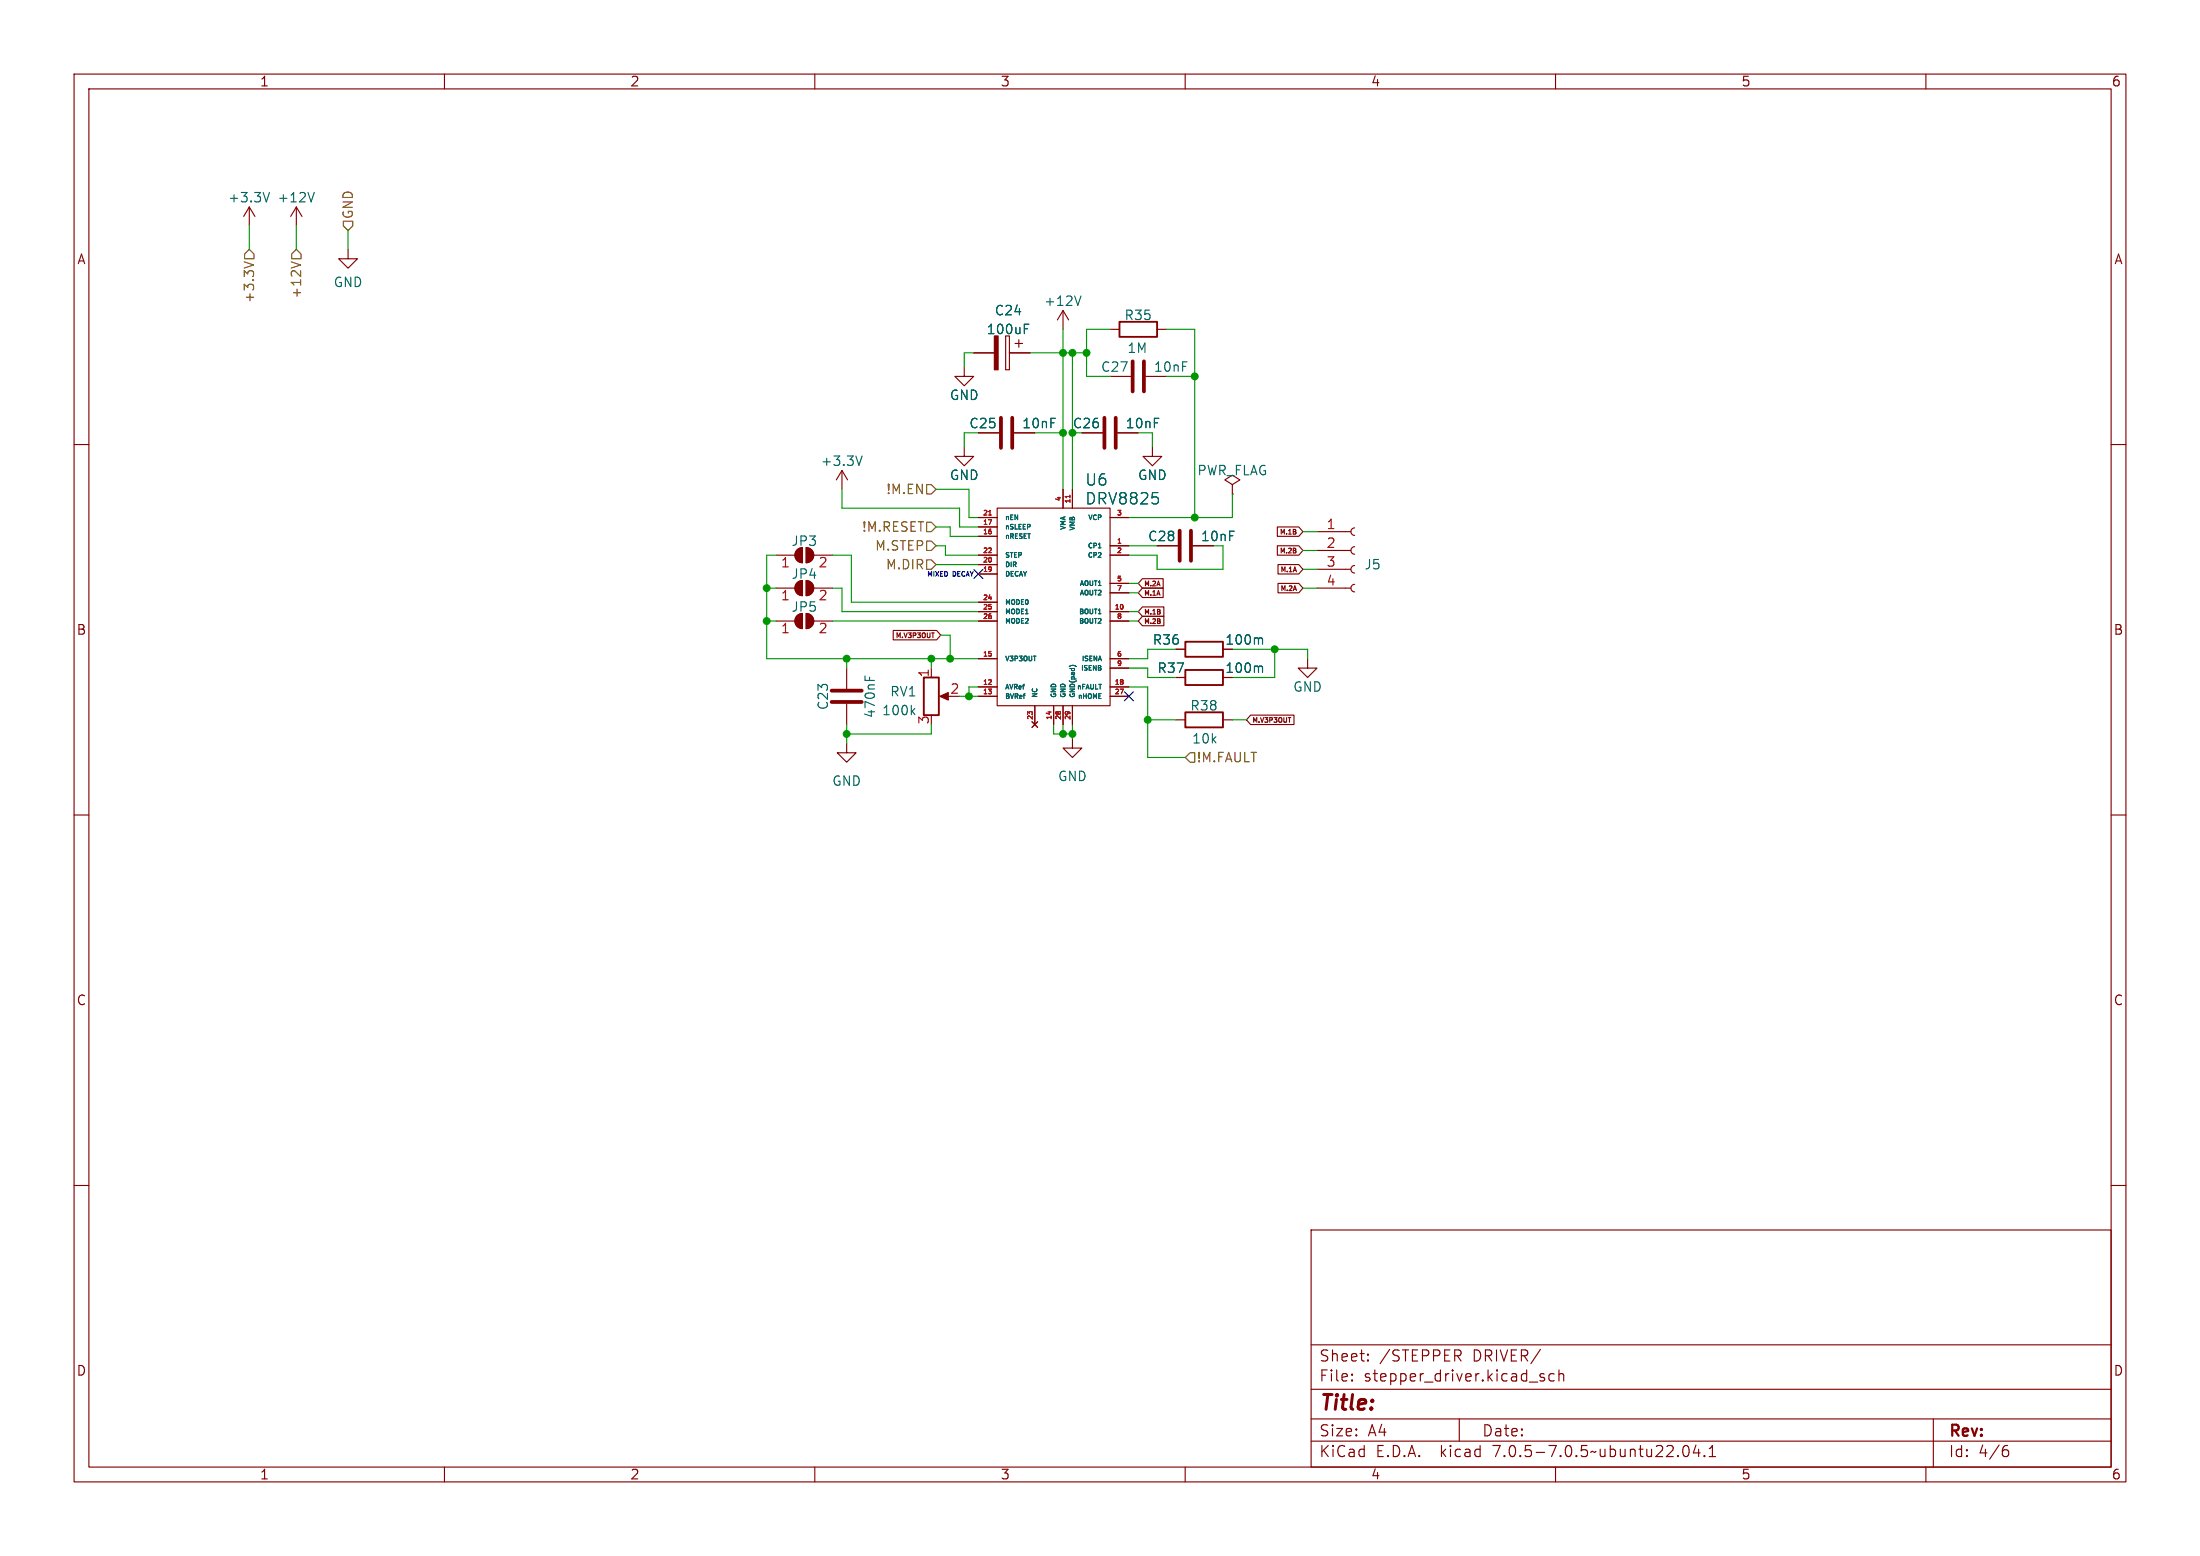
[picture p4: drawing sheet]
<svg xmlns="http://www.w3.org/2000/svg" width="297mm" height="210mm" viewBox="0 0 297 210" stroke-linecap="round" stroke-linejoin="round" font-family="sans-serif">
<g fill="none" stroke="#840000" stroke-width=".15">
<path d="M10 10h277v190h-277zM12 12h273v186h-273zM60 10v2M110 10v2M160 10v2M210 10v2M260 10v2M33.7 27.9l-.8 1.3M33.7 27.9v2.6M33.7 27.9l.7 1.3M40 27.9l-.8 1.3M40 27.9v2.6"/>
<path d="M40 27.9l.8 1.3M47 33.7v1.2h1.3l-1.3 1.3-1.3-1.3h1.3M10 60h2M130.2 49.5v1.3h1.2l-1.2 1.3-1.3-1.3h1.3M131.4 47.6h2.8M132.1 58.4h2.8M135.8 45.3h.5v4.6h-.5zM136.3 47.6h2.8M136.9 58.4h2.8M137 46.4h1M137.5 45.8v1.1M143.5 41.9l-.8 1.3"/>
<path d="M143.5 41.9v2.6M143.5 41.9l.8 1.3M146 58.4h2.8M149.9 50.8h2.8M149.9 44.5h1.2M150.9 58.4h2.8M154.7 50.8h2.8M156.2 44.5h1.3M285 60h2M104.8 79.4h2.5M104.8 74.9h2.5M107.6 78.6l.3-.2h.4v2a1.02 1.02 0 0 1-.9-.7 1.02 1.02 0 0 1 .2-1.1z"/>
<path d="M107.6 74.2l.3-.2 .4-.1v2a1.02 1.02 0 0 1-.9-.6 1.02 1.02 0 0 1 .2-1.1zM108.8 78.4a1.02 1.02 0 0 1 1.1 1 1.02 1.02 0 0 1-1.1 1zM108.8 73.9a1.02 1.02 0 0 1 1.1 1 1.02 1.02 0 0 1-1.1 1zM109.9 79.4h2.5M109.9 74.9h2.5M113.7 63.5l-.8 1.3M113.7 63.5v2.5M113.7 63.5l.7 1.3M130.2 60.3v1.3h1.2l-1.2 1.3-1.3-1.3h1.3M132.1 74.9h2.5M132.1 72.4h2.5M132.1 71.1h2.5"/>
<path d="M132.1 77.5h2.5M132.1 76.2h2.5M132.1 69.9h2.5M134.6 68.6h15.3v26.7h-15.3zM143.5 66v2.6M144.8 66v2.6M149.9 73.7h2.5M149.9 74.9h2.5M149.9 69.9h2.5M149.9 78.7h2.5M154.2 78.1h2.8v1.3h-2.8l-.5-.7zM154.2 79.4h2.8v1.2h-2.8l-.5-.6z"/>
<path d="M155.6 60.3v1.3h1.2l-1.2 1.3-1.3-1.3h1.3M156.2 73.7h2.8M161 73.7h2.8M166.4 65.4l1-.6-1-.7-1 .7 1 .6v1.3M166.4 66.7h.1M172.4 71.1h2.9l.6 .7-.6 .6h-2.9zM172.4 73.7h2.9l.6 .6-.6 .6h-2.9zM172.5 78.7h2.8l.6 .7-.6 .6h-2.8zM172.5 76.2h2.8l.6 .6-.6 .7h-2.8zM177.8 79.4h4.6M177.8 76.8h4.6M177.8 74.3h4.6"/>
<path d="M177.8 71.8h4.6M182.9 78.9a.51 .51 0 0 0-.5 .5 .51 .51 0 0 0 .5 .5M182.9 76.3a.51 .51 0 0 0-.5 .5 .51 .51 0 0 0 .5 .5M182.9 73.8a.51 .51 0 0 0-.5 .5 .51 .51 0 0 0 .5 .5M182.9 71.2a.51 .51 0 0 0-.5 .6 .51 .51 0 0 0 .5 .5M104.8 83.8h2.5M107.6 83.1l.3-.2 .4-.1v2a1.02 1.02 0 0 1-.9-.6 1.02 1.02 0 0 1 .2-1.1zM108.8 82.8a1.02 1.02 0 0 1 1.1 1 1.02 1.02 0 0 1-1.1 1zM109.9 83.8h2.5M114.3 90.2v2.8M114.3 95v2.8M120.6 85.1h5.8l.6 .6-.6 .7h-5.8z"/>
<path d="M125.7 90.2v1.2M125.8 85.4h.3M127.3 94h1M132.1 94h2.5M132.1 83.8h2.5M132.1 82.6h2.5M132.1 92.7h2.5M132.1 88.9h2.5M132.1 81.3h2.5M139.3 97.4l.8 .8M139.7 95.3v2.5M140.1 97.4l-.8 .8"/>
<path d="M142.2 95.3v2.5M143.5 95.3v2.5M144.8 99.7v1.3h1.2l-1.2 1.2-1.3-1.2h1.3M144.8 95.3v2.5M149.9 94h2.5M149.9 83.8h2.5M149.9 82.6h2.5M149.9 92.7h2.5M149.9 88.9h2.5M149.9 80h2.5M149.9 90.2h2.5M154.2 83.2h2.9v1.3h-2.9l-.5-.7z"/>
<path d="M154.2 81.9h2.9v1.3h-2.9l-.5-.6zM158.7 91.4h1.3M158.7 87.6h1.3M158.7 97.2h1.3M165.1 97.2h1.3M168.8 96.5h5.9v1.3h-5.9l-.5-.6zM176.5 88.9v1.3h1.3l-1.3 1.2-1.2-1.2h1.2M10 110h2M114.3 100.3v1.3h1.3l-1.3 1.3-1.3-1.3h1.3M285 110h2M10 160h2M285 160h2"/>
<path d="M177 166h108v32h-108zM60 198v2M110 198v2M160 198v2M177 194.5h108M177 191.5h108M177 187.5h108M177 181.5h108M182.5 186.3h.1l-.1 .1M182.5 186.3v.1M182.5 185.5v.1M182.5 185.5h.1l-.1 .1"/>
<path d="M184.7 183.6v.1M184.7 183.6h-.1l.1 .1M184.7 182.8v.1M184.7 182.8h-.1l.1 .1M196.7 183l.5 .7M197 191.5v3M197.1 182.3a.41 .41 0 0 1 0 .6M208.5 185.5l-.4-.1-.2 .2 .1 .2 .5 .2v.1v.2l-.2 .1-.4-.1M209.8 185.5l-.4-.1-.3 .3v.4l.1 .2 .2 .1 .4-.1M210 198v2M210.5 185.5a.37 .37 0 0 1 .6 .1v.8M210.5 184.9v1.5"/>
<path d="M226.5 196.5h.1l-.1 .1M226.5 196.5v.1M227.3 195.2a.36 .36 0 0 1 .4-.1 .36 .36 0 0 1 .3 .3 .77 .77 0 0 1-.5 1.2 .91 .91 0 0 1-.2-1.4zM229 195l-.4 1.1h.9M229.3 195.6v1M230.1 196.5h.1l-.1 .1M230.1 196.5h-.1l.1 .1M230.1 196.5v.1M230.7 196.6h.9M230.7 195.5l.5-.4v1.5M260 198v2M261 191.5v6.5"/>
<path d="M270.5 195.7h.4l.3 .3v.3l-.2 .2-.1 .1-.4-.1M271 195.1h-.3l-.2 .1"/>
</g>
<path d="M135.1 56.4v4.1M136.7 56.4v4.1M149.1 56.4v4.1M150.6 56.4v4.1M152.9 48.8v4M154.4 48.8v4M159.3 71.6v4.1M160.8 71.6v4.1M112.3 93.2h4M112.3 94.7h4" fill="none" stroke="#840000" stroke-width=".51"/>
<g fill="#840000" stroke="#840000" stroke-width=".15">
<path d="M126.9 94l1.1-.5v1z"/>
<path d="M107.6 78.6l.3-.2h.4v2a1.02 1.02 0 0 1-.9-.7 1.02 1.02 0 0 1 .2-1.1z"/>
<path d="M108.8 78.4a1.02 1.02 0 0 1 1.1 1 1.02 1.02 0 0 1-1.1 1z"/>
<path d="M107.6 74.2l.3-.2 .4-.1v2a1.02 1.02 0 0 1-.9-.6 1.02 1.02 0 0 1 .2-1.1z"/>
<path d="M108.8 73.9a1.02 1.02 0 0 1 1.1 1 1.02 1.02 0 0 1-1.1 1z"/>
<path d="M134.2 45.3h.5v4.6h-.5z"/>
<path d="M107.6 83.1l.3-.2 .4-.1v2a1.02 1.02 0 0 1-.9-.6 1.02 1.02 0 0 1 .2-1.1z"/>
<path d="M108.8 82.8a1.02 1.02 0 0 1 1.1 1 1.02 1.02 0 0 1-1.1 1z"/>
</g>
<path d="M151.1 43.4h5.1v2.1h-5.1zM124.7 91.4h2v5.1h-2zM160 90.4h5.1v2.1h-5.1zM160 86.6h5.1v2h-5.1zM160 96.1h5.1v2.1h-5.1z" fill="none" stroke="#840000" stroke-width=".25"/>
<path d="M36.4 26l-.4 1.2M42.4 26l-.4 1.2M145.9 39.9l-.4 1.3M138.3 43.8h.6M116.4 61.5l-.4 1.3M156.3 67.2l.1 .2-.1 .5M116.8 91.2v.6M123.1 96l.4 .5M123.5 95.6l-.5 .5M170.3 89.9l.1 .2v.6M170.3 86.1l.1 .2v.6" fill="none" stroke="#006464" stroke-width=".15"/>
<path d="M148.3 73.9h.3M144.3 90a.73 .73 0 0 1 1 0" fill="none" stroke="#006464" stroke-width=".14"/>
<path d="M133.5 69.5h.3M144.4 66.8v.4" fill="none" stroke="#a90000" stroke-width=".14"/>
<path d="M33 35.3l1.2 .5M33.7 33.7l.6 .6v.6h-1.3v-.6zM39.3 35.3l1.3 .5M40 33.7l.6 .6v.6h-1.2v-.6zM46.4 29.8h1.2v.7l-.6 .6-.6-.6zM125.1 65.4h.6l.7 .6-.7 .7h-.6zM125.1 70.5h.6l.7 .6-.7 .7h-.6zM125.1 73h.6l.7 .7-.7 .6h-.6zM125.1 75.6h.6l.7 .6-.7 .6h-.6zM160.7 101.6h.6v1.3h-.6l-.7-.7z" fill="none" stroke="#725600" stroke-width=".15"/>
<g fill="none" stroke="#009600" stroke-width=".15">
<path d="M33.7 30.5v3.2M40 30.5v3.2M47 31.1v2.6M131.4 47.6h-1.2v1.9M132.1 58.4h-1.9v1.9M139.1 47.6h7.6M139.7 58.4h3.8M143.5 44.5v21.5M144.8 47.6v18.4M149.9 44.5h-3.2v6.3h3.2M155.6 58.4v1.9M157.5 44.5h3.8v25.4"/>
<path d="M157.5 50.8h3.8M103.5 79.4h1.3M104.8 74.9h-1.3v14h28.6M112.4 79.4h1.3v3.2h18.4M112.4 74.9h2.5v6.4h17.2M113.7 66v2.6h15.8v2.5h2.6M126.4 66h4.4v3.9h1.3M126.4 73.7h1.2v1.2h4.5M126.4 71.1h1.9v1.3h3.8M126.4 76.2h5.7M152.4 73.7h3.8M152.4 78.7h1.3"/>
<path d="M165.1 73.7v3.1h-8.9v-1.9h-3.8M166.4 66.7v3.2h-14M175.9 79.4h1.9M175.9 76.8h1.9M175.9 71.8h1.9M175.9 74.3h1.9M103.5 83.8h1.3M112.4 83.8h19.7M114.3 88.9v1.3M114.3 97.8v2.5M125.7 88.9v1.3M125.7 97.8v1.3h-11.4"/>
<path d="M127 85.7h1.3v3.2M129.5 94h2.6M132.1 92.7h-1.3v1.3M142.2 97.8v1.3h2.6M143.5 97.8v1.3M144.8 97.8v1.9M152.4 82.6h1.3M152.4 80h1.3M152.4 90.2h2.5v1.2h3.8M152.4 92.7h2.5v9.5h5.1M152.4 83.8h1.3M154.9 97.2h3.8"/>
<path d="M158.7 87.6h-3.8v1.3h-2.5M166.4 97.2h1.9M166.4 87.6h10.1v1.3M172.1 87.6v3.8h-5.7"/>
</g>
<path d="M131.5 76.9l1.2 1.2M132.7 76.9l-1.2 1.2M151.8 93.4l1.2 1.2M153 93.4l-1.2 1.2" fill="none" stroke="#000084" stroke-width=".15"/>
<g fill="#009600" stroke="#009600" stroke-width=".15">
<circle cx="130.8" cy="94" r=".46"/>
<circle cx="144.8" cy="99.1" r=".46"/>
<circle cx="143.5" cy="99.1" r=".46"/>
<circle cx="125.7" cy="88.9" r=".46"/>
<circle cx="128.3" cy="88.9" r=".46"/>
<circle cx="144.8" cy="58.4" r=".46"/>
<circle cx="144.8" cy="47.6" r=".46"/>
<circle cx="146.7" cy="47.6" r=".46"/>
<circle cx="161.3" cy="50.8" r=".46"/>
<circle cx="161.3" cy="69.9" r=".46"/>
<circle cx="143.5" cy="58.4" r=".46"/>
<circle cx="143.5" cy="47.6" r=".46"/>
<circle cx="114.3" cy="88.9" r=".46"/>
<circle cx="114.3" cy="99.1" r=".46"/>
<circle cx="103.5" cy="83.8" r=".46"/>
<circle cx="103.5" cy="79.4" r=".46"/>
<circle cx="154.9" cy="97.2" r=".46"/>
<circle cx="172.1" cy="87.6" r=".46"/>
</g>
<text font-size="2.8" fill="#840000" x="178" y="190.8">Title:</text>
<g font-size="2.1" fill="#006464">
<text x="146.5" y="65.7">U6</text>
<text x="146.5" y="68.3">DRV8825</text>
</g>
<g font-size="2.1" fill="#840000">
<text x="178" y="183.9">Sheet:</text>
<text x="186.2" y="183.9">/STEPPER</text>
<text x="198.7" y="183.9">DRIVER/</text>
<text x="178" y="186.6">File:</text>
<text x="184" y="186.6">stepper_driver.kicad_sch</text>
<text x="178" y="196.8">KiCad</text>
<text x="178" y="194">Size:</text>
<text x="184.6" y="194">A4</text>
<text x="185.7" y="196.8">E.D.A.</text>
<text x="194.4" y="196.8">kicad</text>
<text x="200" y="194">Date:</text>
<text x="201.5" y="196.8">7.0.5-7.0.5~ubuntu22.04.1</text>
<text x="263" y="194.2">Rev:</text>
<text x="263" y="196.8">Id:</text>
<text x="267" y="196.8">4/6</text>
</g>
<g font-size="1.8" fill="#840000">
<text x="35" y="11.8">1</text>
<text x="85" y="11.8">2</text>
<text x="135" y="11.8">3</text>
<text x="185" y="11.8">4</text>
<text x="235" y="11.8">5</text>
<text x="285" y="11.8">6</text>
<text x="10.4" y="35.8">A</text>
<text x="285.4" y="35.8">A</text>
<text x="10.3" y="85.8">B</text>
<text x="165.4" y="87.2">100m</text>
<text x="285.3" y="85.8">B</text>
<text x="165.4" y="91">100m</text>
<text x="10.3" y="135.8">C</text>
<text x="285.3" y="135.8">C</text>
<text x="10.3" y="185.8">D</text>
<text x="285.3" y="185.8">D</text>
<text x="35" y="199.8">1</text>
<text x="85" y="199.8">2</text>
<text x="135" y="199.8">3</text>
<text x="185" y="199.8">4</text>
<text x="235" y="199.8">5</text>
<text x="285" y="199.8">6</text>
</g>
<g font-size="1.8" fill="#006464">
<text x="30.7" y="27.5">+3.3V</text>
<text x="37.4" y="27.5">+12V</text>
<text x="45" y="38.9">GND</text>
<text x="140.9" y="41.5">+12V</text>
<text x="133.1" y="45.3">100uF</text>
<text x="134.2" y="42.7">C24</text>
<text x="151.8" y="43.4">R35</text>
<text x="152.1" y="47.8">1M</text>
<text x="148.6" y="50.4">C27</text>
<text x="155.7" y="50.4">10nF</text>
<text x="128.2" y="54.2">GND</text>
<text x="130.8" y="58">C25</text>
<text x="137.9" y="58">10nF</text>
<text x="144.8" y="58">C26</text>
<text x="151.9" y="58">10nF</text>
<text x="110.8" y="63.1">+3.3V</text>
<text x="128.2" y="65">GND</text>
<text x="153.6" y="65">GND</text>
<text x="161.6" y="64.3">PWR_FLAG</text>
<text x="106.8" y="73.9">JP3</text>
<text x="154.9" y="73.2">C28</text>
<text x="162.1" y="73.2">10nF</text>
<text x="184.2" y="77">J5</text>
<text x="106.8" y="78.3">JP4</text>
<text x="106.8" y="82.7">JP5</text>
<text x="110.5" y="81.3">2</text>
<text x="155.6" y="87.2">R36</text>
<text x="112" y="95.9" transform="rotate(-90 112 95.9)">C23</text>
<text x="120.1" y="94.2">RV1</text>
<text x="156.2" y="91">R37</text>
<text x="174.5" y="93.5">GND</text>
<text x="118.3" y="97" transform="rotate(-90 118.3 97)">470nF</text>
<text x="119" y="96.7">100k</text>
<text x="160.6" y="96.1">R38</text>
<text x="160.9" y="100.5">10k</text>
<text x="112.3" y="106.2">GND</text>
<text x="142.8" y="105.6">GND</text>
</g>
<g font-size="1.8" fill="#725600">
<text x="47.8" y="29.7" transform="rotate(-90 47.8 29.7)">GND</text>
<text x="34.5" y="40.9" transform="rotate(-90 34.5 40.9)">+3.3V</text>
<text x="40.8" y="40.3" transform="rotate(-90 40.8 40.3)">+12V</text>
<text x="116.4" y="71.9">!M.RESET</text>
<text x="119.6" y="66.9">!M.EN</text>
<text x="118.1" y="74.5">M.STEP</text>
<text x="119.6" y="77">M.DIR</text>
<text x="161.5" y="103.1">!M.FAULT</text>
</g>
<g font-size="1.8" fill="#a90000">
<text x="179" y="71.5">1</text>
<text x="105.4" y="76.8">1</text>
<text x="110.5" y="76.8">2</text>
<text x="179" y="74">2</text>
<text x="179" y="76.6">3</text>
<text x="105.4" y="81.3">1</text>
<text x="179" y="79.1">4</text>
<text x="105.4" y="85.7">1</text>
<text x="110.5" y="85.7">2</text>
<text x="125.5" y="91.5" transform="rotate(-90 125.5 91.5)">1</text>
<text x="128.2" y="93.7">2</text>
<text x="125.5" y="97.8" transform="rotate(-90 125.5 97.8)">3</text>
</g>
<g font-size=".9" fill="#a90000">
<text x="132.6" y="70.9">17</text>
<text x="132.6" y="69.6">21</text>
<text x="143.3" y="67.7" transform="rotate(-90 143.3 67.7)">4</text>
<text x="144.5" y="68" transform="rotate(-90 144.5 68)">11</text>
<text x="150.7" y="69.6">3</text>
<text x="132.6" y="72.1">16</text>
<text x="132.6" y="77.2">19</text>
<text x="132.6" y="75.9">20</text>
<text x="132.6" y="74.7">22</text>
<text x="150.7" y="73.4">1</text>
<text x="150.7" y="74.7">2</text>
<text x="132.6" y="81">24</text>
<text x="132.6" y="82.3">25</text>
<text x="132.6" y="83.6">26</text>
<text x="150.4" y="82.3">10</text>
<text x="150.7" y="78.5">5</text>
<text x="150.7" y="79.8">7</text>
<text x="150.7" y="83.6">8</text>
<text x="132.6" y="88.6">15</text>
<text x="150.7" y="88.6">6</text>
<text x="150.7" y="89.9">9</text>
<text x="132.6" y="92.5">12</text>
<text x="132.6" y="93.7">13</text>
<text x="150.4" y="92.5">18</text>
<text x="150.4" y="93.7">27</text>
<text x="139.4" y="97.2" transform="rotate(-90 139.4 97.2)">23</text>
<text x="142" y="97.2" transform="rotate(-90 142 97.2)">14</text>
<text x="143.3" y="97.2" transform="rotate(-90 143.3 97.2)">28</text>
<text x="144.5" y="97.2" transform="rotate(-90 144.5 97.2)">29</text>
</g>
<g font-size=".9" fill="#006464">
<text x="135.6" y="71.6">nSLEEP</text>
<text x="135.6" y="70.3">nEN</text>
<text x="144" y="71.6" transform="rotate(-90 144 71.6)">VMA</text>
<text x="145.3" y="71.7" transform="rotate(-90 145.3 71.7)">VMB</text>
<text x="146.8" y="70.3">VCP</text>
<text x="135.6" y="72.9">nRESET</text>
<text x="135.6" y="77.9">DECAY</text>
<text x="135.6" y="76.7">DIR</text>
<text x="135.6" y="75.4">STEP</text>
<text x="146.8" y="74.1">CP1</text>
<text x="146.8" y="75.4">CP2</text>
<text x="135.6" y="81.8">MODE0</text>
<text x="135.6" y="83">MODE1</text>
<text x="145.6" y="83">BOUT1</text>
<text x="145.7" y="79.2">AOUT1</text>
<text x="145.7" y="80.5">AOUT2</text>
<text x="135.6" y="89.4">V3P3OUT</text>
<text x="135.6" y="84.3">MODE2</text>
<text x="145.6" y="84.3">BOUT2</text>
<text x="146" y="89.4">ISENA</text>
<text x="135.6" y="93.2">AVRef</text>
<text x="135.6" y="94.5">BVRef</text>
<text x="140.2" y="94.2" transform="rotate(-90 140.2 94.2)">NC</text>
<text x="142.7" y="94.2" transform="rotate(-90 142.7 94.2)">GND</text>
<text x="144" y="94.2" transform="rotate(-90 144 94.2)">GND</text>
<text x="145.3" y="94.2" transform="rotate(-90 145.3 94.2)">GND(pad)</text>
<text x="145.3" y="93.2">nFAULT</text>
<text x="145.4" y="94.5">nHOME</text>
<text x="145.9" y="90.6">ISENB</text>
</g>
<g font-size=".9" fill="#0000c2">
<text x="125.1" y="77.9">MIXED</text>
<text x="128.7" y="77.9">DECAY</text>
</g>
<g font-size=".9" fill="#840000">
<text x="172.7" y="72.3">M.1B</text>
<text x="172.7" y="74.8">M.2B</text>
<text x="172.7" y="77.4">M.1A</text>
<text x="154.4" y="79.3">M.2A</text>
<text x="154.4" y="83.1">M.1B</text>
<text x="154.4" y="80.6">M.1A</text>
<text x="172.7" y="79.9">M.2A</text>
<text x="120.8" y="86.3">M.V3P3OUT</text>
<text x="154.4" y="84.4">M.2B</text>
<text x="169" y="97.7">M.V3P3OUT</text>
</g>
</svg>
